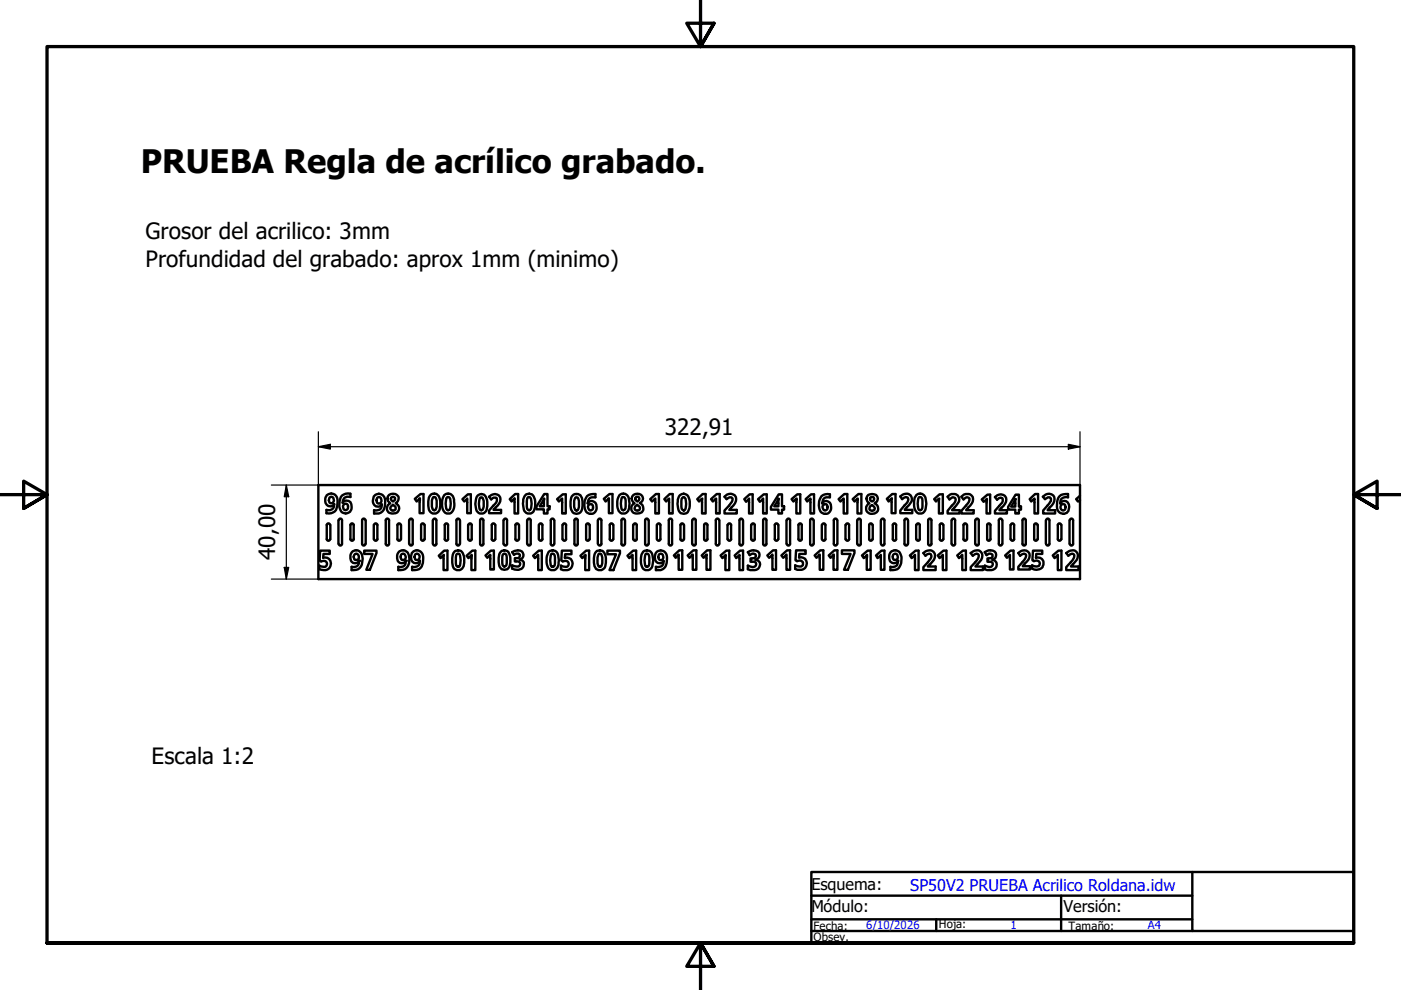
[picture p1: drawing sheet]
<svg xmlns="http://www.w3.org/2000/svg" width="297mm" height="210mm" viewBox="0 0 297 210" stroke-linecap="round" stroke-linejoin="round" font-family="sans-serif">
<!-- layer: Visible (ISO) -->
<g fill="none" stroke="#000" stroke-width=".51">
<path d="M67.5 102.8h161.5v2.3l-.8 .7 .3 .5 .5-.3v16.8h-161.5zM67.9 116.7h2v.7h-1.3l-.1 .9a1.33 1.33 0 0 1 1.7 1.2 1.33 1.33 0 0 1-1.6 1.4l-.9-.2v-.8a1.11 1.11 0 0 0 1.6-.1 .73 .73 0 0 0-.3-.9 .73 .73 0 0 0-.9 .1l-.3-.2zM69.3 114.3a.35 .35 0 0 0 .3 .4 .35 .35 0 0 0 .4-.4M69.3 105a1.41 1.41 0 0 1 1.7-.1 1.41 1.41 0 0 1 .6 1.6 1.91 1.91 0 0 1-1.9 2.4l-.5-.1v-.7a1.1 1.1 0 0 0 1.2-.1 1.1 1.1 0 0 0 .4-1.1 1.03 1.03 0 0 1-1.3 .4 1.03 1.03 0 0 1-.5-1.2v-.7zM69.8 105.5a.66 .66 0 0 1 1 .2 .66 .66 0 0 1-.3 1h-.3a.78 .78 0 0 1-.4-1.2zM70 111.3a.35 .35 0 0 0-.4-.3 .35 .35 0 0 0-.3 .3v3M70 111.3v3M71.8 110.3v5M71.8 110.3a.35 .35 0 0 1 .4-.3 .35 .35 0 0 1 .3 .3M71.8 115.3a.35 .35 0 0 0 .4 .4 .35 .35 0 0 0 .3-.4M72.5 105.1a2.03 2.03 0 0 1 1.8-.4v.7a1.1 1.1 0 0 0-1.2 .1 1.1 1.1 0 0 0-.4 1.1 1.02 1.02 0 0 1 1.3-.4 1.02 1.02 0 0 1 .5 1.2 1.31 1.31 0 0 1-1.2 1.5 1.31 1.31 0 0 1-1.4-1.4v-.5a2.99 2.99 0 0 1 .6-1.9zM72.5 110.3v5"/>
<path d="M72.9 107a.51 .51 0 0 1 .6-.2 .51 .51 0 0 1 .3 .6 .57 .57 0 0 1-.2 .6 .57 .57 0 0 1-.6 .1l-.2-.2a.76 .76 0 0 1 .1-.9zM74.3 114.3a.35 .35 0 0 0 .3 .4 .35 .35 0 0 0 .4-.4M74.3 114.3v-3a.35 .35 0 0 1 .3-.3 .35 .35 0 0 1 .4 .3v3M74.8 116.9a1.44 1.44 0 0 1 1.6 .1 1.44 1.44 0 0 1 .5 1.5 2.07 2.07 0 0 1-1.3 2.3l-1.1 .1v-.7a1.16 1.16 0 0 0 1.6-1.3 1.01 1.01 0 0 1-1.3 .4 1.01 1.01 0 0 1-.5-1.2l.1-.6zM75.2 117.6a.64 .64 0 0 1 .9 .2 .64 .64 0 0 1-.3 .9 .64 .64 0 0 1-.8-.3 .64 .64 0 0 1 .2-.8zM76.8 110.3v5M76.8 115.3a.35 .35 0 0 0 .3 .4 .35 .35 0 0 0 .4-.4M76.8 110.3a.35 .35 0 0 1 .3-.3 .35 .35 0 0 1 .4 .3M77.2 116.7h2.6v.6l-1.4 3.5h-.7l1.3-3.4h-1.8zM77.5 110.3v5M79.2 105.3a1.39 1.39 0 0 1 1.8-.4 1.39 1.39 0 0 1 .7 1.6 1.93 1.93 0 0 1-2.4 2.4v-.7a1.1 1.1 0 0 0 1.2-.1 1.1 1.1 0 0 0 .4-1.1 1.06 1.06 0 0 1-1.4 .2 1.06 1.06 0 0 1-.4-1.4zM79.2 111.3v3"/>
<path d="M79.3 114.3a.35 .35 0 0 0 .4 .4 .35 .35 0 0 0 .3-.4M79.3 111.3a.35 .35 0 0 1 .4-.3 .35 .35 0 0 1 .3 .3v3M79.9 105.6a.66 .66 0 0 1 1 .2 .66 .66 0 0 1-.3 .9l-.3 .1a.78 .78 0 0 1-.4-1.2zM81.8 110.3a.35 .35 0 0 1 .3-.3 .35 .35 0 0 1 .4 .3M81.8 110.3v5M81.8 115.3a.35 .35 0 0 0 .3 .4 .35 .35 0 0 0 .4-.4M82.5 104.9a1.15 1.15 0 0 1 1.5-.1 1.15 1.15 0 0 1 .3 1.5l-.4 .4a1.21 1.21 0 0 1 .6 1.6 1.21 1.21 0 0 1-1.7 .5 1.1 1.1 0 0 1-.8-1 1.1 1.1 0 0 1 .7-1.1 1.09 1.09 0 0 1-.2-1.8zM82.5 110.3v5M82.9 107.4l.4-.4 .5 .4a.54 .54 0 0 1-.1 .7 .54 .54 0 0 1-.7 0 .54 .54 0 0 1-.1-.7zM83 105.4a.45 .45 0 0 1 .6 0 .45 .45 0 0 1 0 .7l-.3 .2-.3-.2-.1-.3zM84.3 114.3a.35 .35 0 0 0 .3 .4 .35 .35 0 0 0 .4-.4M84.7 116.9a1.44 1.44 0 0 1 1.6 .1 1.44 1.44 0 0 1 .5 1.5 1.99 1.99 0 0 1-2.3 2.4v-.7a1.16 1.16 0 0 0 1.5-1.3 1.01 1.01 0 0 1-1.3 .4 1.01 1.01 0 0 1-.5-1.2l.1-.6z"/>
<path d="M85 111.3a.35 .35 0 0 0-.4-.3 .35 .35 0 0 0-.3 .3v3M85 111.3v3M85.1 117.6a.64 .64 0 0 1 .9 .2 .64 .64 0 0 1-.3 .9l-.6-.1-.1-.3zM86.7 110.3v5M86.8 115.3a.35 .35 0 0 0 .4 .4 .35 .35 0 0 0 .3-.4M86.8 110.3a.35 .35 0 0 1 .4-.3 .35 .35 0 0 1 .3 .3M87.5 117.1a1.37 1.37 0 0 1 1.6-.2 1.37 1.37 0 0 1 .6 1.6 1.95 1.95 0 0 1-2.3 2.4v-.7a1.16 1.16 0 0 0 1.6-1.3 .94 .94 0 0 1-1.1 .5 .94 .94 0 0 1-.7-1v-.6zM87.5 110.3v5M87.9 105.8l1.3-1.1h.6v4.1h-.8v-3.2l-.7 .7zM88 117.6a.61 .61 0 0 1 1 .5 .61 .61 0 0 1-1 .5l-.1-.5zM89.3 114.3a.35 .35 0 0 0 .3 .4 .35 .35 0 0 0 .4-.4M90 111.3a.35 .35 0 0 0-.4-.3 .35 .35 0 0 0-.3 .3v3"/>
<path d="M90 111.3v3M91.2 105a1.19 1.19 0 0 1 1.4-.3 1.19 1.19 0 0 1 .7 1.2 2.89 2.89 0 0 1-.7 2.8 1.31 1.31 0 0 1-1.4-.1 1.31 1.31 0 0 1-.4-1.4l.1-1.7zM91.8 110.3v5M91.8 105.4h.5a3.6 3.6 0 0 1 0 2.7h-.5a3.6 3.6 0 0 1 0-2.7zM91.8 115.3a.35 .35 0 0 0 .4 .4 .35 .35 0 0 0 .3-.4M91.8 110.3a.35 .35 0 0 1 .4-.3 .35 .35 0 0 1 .3 .3M92.5 110.3v5M93 117.8l1.2-1.1h.7v4.2h-.9l.1-3.3-.7 .7zM94.2 105a1.29 1.29 0 0 1 1.5-.1 1.29 1.29 0 0 1 .6 1.4 2.16 2.16 0 0 1-.9 2.6 1.45 1.45 0 0 1-1.7-1.7l.1-1.3zM94.3 114.3a.35 .35 0 0 0 .3 .4 .35 .35 0 0 0 .4-.4M94.3 114.3v-3a.35 .35 0 0 1 .3-.3 .35 .35 0 0 1 .4 .3v3M94.8 105.4h.4a2.96 2.96 0 0 1 0 2.7h-.4a2.96 2.96 0 0 1 0-2.7z"/>
<path d="M96.3 117a1.23 1.23 0 0 1 1.3-.2 1.23 1.23 0 0 1 .8 1.1 2.89 2.89 0 0 1-.7 2.8 1.3 1.3 0 0 1-1.4-.1 1.3 1.3 0 0 1-.4-1.3v-1.4zM96.8 115.3a.35 .35 0 0 0 .3 .4 .35 .35 0 0 0 .4-.4M96.8 110.3a.35 .35 0 0 1 .3-.3 .35 .35 0 0 1 .4 .3M96.8 110.3v5M96.9 117.4h.3a1.21 1.21 0 0 1 .5 1.4l-.3 1.3h-.5a3.6 3.6 0 0 1 0-2.7zM97.5 110.3v5M98 105.8l1.2-1h.6v4h-.7v-3.1l-.7 .6zM98.9 117.8l1.2-1.1h.7v4.2h-.9l.1-3.3-.7 .7zM99.3 111.3v3M99.3 111.3a.35 .35 0 0 1 .4-.3 .35 .35 0 0 1 .3 .3v3M99.3 114.3a.35 .35 0 0 0 .4 .4 .35 .35 0 0 0 .3-.4M101.3 105.1a1.19 1.19 0 0 1 1.3-.2 1.19 1.19 0 0 1 .7 1.1 3 3 0 0 1-.6 2.7 1.28 1.28 0 0 1-1.4-.1 1.28 1.28 0 0 1-.5-1.3l.1-1.3z"/>
<path d="M101.8 115.3a.35 .35 0 0 0 .3 .4 .35 .35 0 0 0 .4-.4M101.8 110.3a.35 .35 0 0 1 .3-.3 .35 .35 0 0 1 .4 .3M101.8 105.5l.2-.1a1.21 1.21 0 0 1 .6 1.4 1.04 1.04 0 0 1-.6 1.4l-.2-.1-.1-.2-.2-1.1zM101.8 110.3v5M102.5 110.3v5M102.9 117.8l1.2-1.1h.6v4h-.8v-3.1l-.6 .7zM103.7 105.3a1.29 1.29 0 0 1 1.8-.4 1.29 1.29 0 0 1 .4 1.8l-1.3 1.4h1.6v.7h-2.5v-.6l.9-1a1.32 1.32 0 0 0 .7-1.6l-.6-.1-.6 .4zM104.3 114.3a.35 .35 0 0 0 .3 .4 .35 .35 0 0 0 .4-.4M105 111.3a.35 .35 0 0 0-.4-.3 .35 .35 0 0 0-.3 .3v3M105 111.3v3M106.2 117a1.19 1.19 0 0 1 1.2-.2 1.19 1.19 0 0 1 .7 1.1 3 3 0 0 1-.5 2.8 1.28 1.28 0 0 1-1.4-.1 1.28 1.28 0 0 1-.5-1.4l.2-1.7zM106.7 117.4h.5a3.5 3.5 0 0 1 0 2.7h-.5a3.5 3.5 0 0 1 0-2.7z"/>
<path d="M106.7 110.3v5M106.8 115.3a.35 .35 0 0 0 .4 .4 .35 .35 0 0 0 .3-.4M106.8 110.3a.35 .35 0 0 1 .4-.3 .35 .35 0 0 1 .3 .3M107.5 110.3v5M108.1 105.8l1.1-1.1h.7v4.2h-.8v-3.3l-.6 .7zM108.6 117.1a1.61 1.61 0 0 1 2.3 .2 .97 .97 0 0 1-.7 1.4 1.05 1.05 0 0 1 .9 .9 1.05 1.05 0 0 1-.8 1.1 2.07 2.07 0 0 1-1.7-.1v-.7a1.3 1.3 0 0 0 1.6-.1 .51 .51 0 0 0-.3-.8h-.7v-.7h.7a.52 .52 0 0 0 .3-.7 .52 .52 0 0 0-.7-.2l-.5 .2zM109.3 114.3a.35 .35 0 0 0 .3 .4 .35 .35 0 0 0 .4-.4M110 111.3a.35 .35 0 0 0-.4-.3 .35 .35 0 0 0-.3 .3v3M110 111.3v3M111.4 105a1.24 1.24 0 0 1 1.3-.2 1.24 1.24 0 0 1 .7 1.1 2.89 2.89 0 0 1-.6 2.8 1.28 1.28 0 0 1-1.4-.1 1.28 1.28 0 0 1-.5-1.3v-1.4zM111.8 110.3v5M111.8 115.3a.35 .35 0 0 0 .4 .4 .35 .35 0 0 0 .3-.4"/>
<path d="M111.8 110.3a.35 .35 0 0 1 .4-.3 .35 .35 0 0 1 .3 .3M112 105.4h.2a1.21 1.21 0 0 1 .5 1.4l-.1 1.1-.2 .2h-.4a2.85 2.85 0 0 1 0-2.7zM112.5 110.3v5M113 117.8l1.2-1.1h.7v4.2h-.8v-3.3l-.7 .7zM114.2 111.3v3M114.3 114.3a.35 .35 0 0 0 .3 .4 .35 .35 0 0 0 .4-.4M114.3 111.3a.35 .35 0 0 1 .3-.3 .35 .35 0 0 1 .4 .3v3M115.3 105.8v1.6h-.9zM115.4 104.7h.7v2.7h.4v.6h-.4v.9h-.8v-.9h-1.6v-.6zM116.3 117a1.23 1.23 0 0 1 1.3-.2 1.23 1.23 0 0 1 .8 1.1 2.49 2.49 0 0 1-.9 3 1.37 1.37 0 0 1-1.6-1.6l.1-1.4zM116.8 110.3v5M116.8 115.3a.35 .35 0 0 0 .3 .4 .35 .35 0 0 0 .4-.4"/>
<path d="M116.8 110.3a.35 .35 0 0 1 .3-.3 .35 .35 0 0 1 .4 .3M116.9 117.4h.3a1.04 1.04 0 0 1 .5 1.4l-.1 1.1-.2 .2h-.5l-.3-1.3zM117.5 110.3v5M118.1 105.8l1.2-1h.7v4.1h-.8v-3.2l-.7 .6zM119.1 116.7h2.1v.8h-1.4v.8a1.33 1.33 0 0 1 1.6 1.2 1.33 1.33 0 0 1-1.5 1.4l-1-.2v-.8a1.2 1.2 0 0 0 1.6 0 .75 .75 0 0 0-.3-.9 .75 .75 0 0 0-.9 0l-.3-.2zM119.3 111.3v3M119.3 111.3a.35 .35 0 0 1 .4-.3 .35 .35 0 0 1 .3 .3v3M119.3 114.3a.35 .35 0 0 0 .4 .4 .35 .35 0 0 0 .3-.4M121.2 105.3a1.21 1.21 0 0 1 1.4-.5 1.21 1.21 0 0 1 .8 1.2 2.89 2.89 0 0 1-.6 2.8 1.21 1.21 0 0 1-1.8-1.1v-1.4zM121.8 115.3a.35 .35 0 0 0 .3 .4 .35 .35 0 0 0 .4-.4M121.8 110.3a.35 .35 0 0 1 .3-.3 .35 .35 0 0 1 .4 .3M121.8 110.3v5"/>
<path d="M122 105.5h.5a3.6 3.6 0 0 1 0 2.7h-.3a1.21 1.21 0 0 1-.5-1.4v-.6zM122.5 110.3v5M123.1 117.8l1.2-1.1h.6v4.2h-.8v-3.3l-.7 .7zM124.3 114.3a.35 .35 0 0 0 .3 .4 .35 .35 0 0 0 .4-.4M124.5 105.2a2.35 2.35 0 0 1 1.7-.5v.7a1.16 1.16 0 0 0-1.5 1.3 1.01 1.01 0 0 1 1.2-.4 1.01 1.01 0 0 1 .6 1.2 1.28 1.28 0 0 1-1.2 1.5 1.28 1.28 0 0 1-1.3-1.4 2.9 2.9 0 0 1 .5-2.4zM124.8 107l.2-.1a.64 .64 0 0 1 .7 .7 .64 .64 0 0 1-.7 .6l-.2-.2a.69 .69 0 0 1 0-1zM125 111.3a.35 .35 0 0 0-.4-.3 .35 .35 0 0 0-.3 .3v3M125 111.3v3M126.6 116.8a1.24 1.24 0 0 1 1.8 1.1l.1 1.4a1.26 1.26 0 0 1-.7 1.4 1.26 1.26 0 0 1-1.6-.3 3.4 3.4 0 0 1 .4-3.6zM126.7 110.3v5M126.8 115.3a.35 .35 0 0 0 .4 .4 .35 .35 0 0 0 .3-.4M126.8 110.3a.35 .35 0 0 1 .4-.3 .35 .35 0 0 1 .3 .3"/>
<path d="M126.9 117.4h.3a1.21 1.21 0 0 1 .5 1.4v.6l-.3 .7h-.5a3.6 3.6 0 0 1 0-2.7zM127.5 110.3v5M128 105.8l1.2-1.1h.7v4.1h-.8v-3.2l-.7 .7zM128.8 116.7h2.6v.6l-1.4 3.6h-.8l1.4-3.4h-1.8zM129.3 114.3a.35 .35 0 0 0 .3 .4 .35 .35 0 0 0 .4-.4M130 111.3a.35 .35 0 0 0-.4-.3 .35 .35 0 0 0-.3 .3v3M130 111.3v3M131.3 105a1.19 1.19 0 0 1 1.3-.3 1.19 1.19 0 0 1 .7 1.2 2.71 2.71 0 0 1-.5 2.8 1.24 1.24 0 0 1-1.9-1v-1.8zM131.8 115.3a.35 .35 0 0 0 .3 .4 .35 .35 0 0 0 .4-.4M131.8 110.3a.35 .35 0 0 1 .3-.3 .35 .35 0 0 1 .4 .3M131.8 110.3v5M131.9 105.4h.5a3.6 3.6 0 0 1 0 2.7h-.5l-.1-.2-.2-1.1z"/>
<path d="M132.5 110.3v5M133 117.8l1.2-1.1h.7v4.2h-.8v-3.3l-.7 .7zM134.2 111.3v3M134.3 114.3a.35 .35 0 0 0 .4 .4 .35 .35 0 0 0 .3-.4M134.3 104.9a1.15 1.15 0 0 1 1.5-.1 1.15 1.15 0 0 1 .3 1.5l-.5 .4a1.19 1.19 0 0 1 .8 1.5 1.19 1.19 0 0 1-1.6 .7 1.12 1.12 0 0 1-1-1 1.12 1.12 0 0 1 .8-1.2l-.3-.2a1.02 1.02 0 0 1 0-1.6zM134.3 111.3a.35 .35 0 0 1 .4-.3 .35 .35 0 0 1 .3 .3v3M134.7 105.6a.47 .47 0 0 1 .7-.2 .47 .47 0 0 1 0 .7l-.3 .2-.4-.3zM134.7 107.4l.4-.4 .4 .4a.54 .54 0 0 1 0 .7 .54 .54 0 0 1-.8 0 .54 .54 0 0 1 0-.7zM136.3 117a1.23 1.23 0 0 1 1.3-.2 1.23 1.23 0 0 1 .8 1.1 3.1 3.1 0 0 1-.6 2.8 1.24 1.24 0 0 1-1.8-1v-1.8zM136.8 110.3v5M136.8 115.3a.35 .35 0 0 0 .3 .4 .35 .35 0 0 0 .4-.4M136.8 110.3a.35 .35 0 0 1 .3-.3 .35 .35 0 0 1 .4 .3"/>
<path d="M136.9 117.4h.3a1.04 1.04 0 0 1 .5 1.4l-.1 1.1-.2 .2h-.5l-.2-1.3zM137.5 110.3v5M137.9 105.8l1.2-1.1h.6v4.2h-.8v-3.2l-.7 .6zM139.2 117.1a1.38 1.38 0 0 1 1.7-.2 1.38 1.38 0 0 1 .5 1.6 1.93 1.93 0 0 1-2.3 2.4v-.7a1.1 1.1 0 0 0 1.1-.1 1.1 1.1 0 0 0 .5-1.1 1.06 1.06 0 0 1-1.4 .2 1.06 1.06 0 0 1-.4-1.4zM139.3 111.3v3M139.3 114.3a.35 .35 0 0 0 .4 .4 .35 .35 0 0 0 .3-.4M139.3 111.3a.35 .35 0 0 1 .4-.3 .35 .35 0 0 1 .3 .3v3M139.7 117.6a.66 .66 0 0 1 .9 .2 .66 .66 0 0 1-.3 .9 .54 .54 0 0 1-.7-.6zM140.8 105.8l1.2-1.1h.6v4.2h-.7v-3.2l-.7 .6zM141.8 115.3a.35 .35 0 0 0 .3 .4 .35 .35 0 0 0 .4-.4M141.8 110.3a.35 .35 0 0 1 .3-.3 .35 .35 0 0 1 .4 .3M141.8 110.3v5"/>
<path d="M142.5 110.3v5M142.9 117.8l1.1-1.1h.7v4.1h-.8v-3.2l-.6 .7zM144.1 105a1.24 1.24 0 0 1 1.4-.2 1.24 1.24 0 0 1 .7 1.2 2.89 2.89 0 0 1-.7 2.8 1.18 1.18 0 0 1-1.7-1.1l-.1-1.7zM144.3 114.3a.35 .35 0 0 0 .3 .4 .35 .35 0 0 0 .4-.4M144.6 105.6l.4-.2 .2 .1a2.96 2.96 0 0 1 0 2.7h-.2a1.04 1.04 0 0 1-.5-1.4zM145 111.3a.35 .35 0 0 0-.4-.3 .35 .35 0 0 0-.3 .3v3M145 111.3v3M145.8 117.8l1.2-1.1h.6v4.1h-.7v-3.2l-.7 .7zM146.7 110.3v5M146.8 115.3a.35 .35 0 0 0 .4 .4 .35 .35 0 0 0 .3-.4M146.8 110.3a.35 .35 0 0 1 .4-.3 .35 .35 0 0 1 .3 .3M147.5 110.3v5"/>
<path d="M147.8 105.8l1.2-1.1h.6v4.2h-.8l.1-3.2-.7 .6zM148.8 117.8l1.1-1.1h.7v4.1h-.8l.1-3.2-.7 .7zM149.3 114.3a.35 .35 0 0 0 .3 .4 .35 .35 0 0 0 .4-.4M149.3 114.3v-3a.35 .35 0 0 1 .3-.3 .35 .35 0 0 1 .4 .3v3M150.7 105.8l1.3-1.1h.6v4.2h-.8v-3.2l-.7 .6zM151.8 115.3a.35 .35 0 0 0 .3 .4 .35 .35 0 0 0 .4-.4M151.8 110.3a.35 .35 0 0 1 .3-.3 .35 .35 0 0 1 .4 .3M151.8 110.3v5M152.5 110.3v5M152.8 117.8l1.2-1.1h.6v4.2h-.8l.1-3.3-.7 .7zM153.6 105.3a1.36 1.36 0 0 1 2.1-.3 1.36 1.36 0 0 1-.2 2.2l-.9 .9h1.6v.8h-2.6v-.7l1.5-1.7a.68 .68 0 0 0 0-1.1h-.4l-.6 .4zM154.2 111.3v3"/>
<path d="M154.3 111.3a.35 .35 0 0 1 .4-.3 .35 .35 0 0 1 .3 .3v3M154.3 114.3a.35 .35 0 0 0 .4 .4 .35 .35 0 0 0 .3-.4M155.8 117.8l1.1-1.1h.6v4.2h-.7v-3.3l-.7 .7zM156.8 115.3a.35 .35 0 0 0 .3 .4 .35 .35 0 0 0 .4-.4M156.8 110.3a.35 .35 0 0 1 .3-.3 .35 .35 0 0 1 .4 .3M156.8 110.3v5M157.5 110.3v5M157.8 105.8l1.1-1h.7v4.1h-.8v-3.2l-.6 .7zM158.6 117.1a1.78 1.78 0 0 1 2.4 .2 1.12 1.12 0 0 1-.8 1.4 1.06 1.06 0 0 1 1 1 1.06 1.06 0 0 1-.9 1.1l-1.2 .1-.5-.2v-.8a1.19 1.19 0 0 0 1.7 0 .51 .51 0 0 0-.4-.8h-.8v-.7l.7-.1a.54 .54 0 0 0 .3-.8 .54 .54 0 0 0-.8 0l-.4 .2zM159.3 111.3v3M159.3 114.3a.35 .35 0 0 0 .4 .4 .35 .35 0 0 0 .3-.4M159.3 111.3a.35 .35 0 0 1 .4-.3 .35 .35 0 0 1 .3 .3v3"/>
<path d="M160.7 105.8l1.2-1h.7v4.1h-.8v-3.2l-.7 .7zM161.8 115.3a.35 .35 0 0 0 .3 .4 .35 .35 0 0 0 .4-.4M161.8 110.3a.35 .35 0 0 1 .3-.3 .35 .35 0 0 1 .4 .3M161.8 110.3v5M162.5 110.3v5M162.7 117.8l1.2-1.1h.6v4.1h-.7v-3.2l-.7 .7zM164.3 114.3a.35 .35 0 0 0 .3 .4 .35 .35 0 0 0 .4-.4M165 111.3a.35 .35 0 0 0-.4-.3 .35 .35 0 0 0-.3 .3v3M165 105.8v1.6h-.9zM165 111.3v3M165.1 104.8h.7v2.6h.4v.6h-.4v.9h-.8v-.9h-1.6v-.5zM165.7 117.8l1.2-1.1h.6v4.1h-.7v-3.2l-.7 .7z"/>
<path d="M166.8 110.3v5M166.8 115.3a.35 .35 0 0 0 .4 .4 .35 .35 0 0 0 .3-.4M166.8 110.3a.35 .35 0 0 1 .4-.3 .35 .35 0 0 1 .3 .3M167.5 110.3v5M167.8 105.8l1.2-1h.7v4.1h-.9l.1-3.2-.7 .6zM168.8 116.7h2v.7h-1.3l-.1 .8a1.33 1.33 0 0 1 1.7 1.2 1.33 1.33 0 0 1-1.6 1.4l-.9-.2v-.7a1.3 1.3 0 0 0 1.6-.1 .79 .79 0 0 0-.3-.9 .79 .79 0 0 0-.9 .1l-.3-.2zM169.3 114.3a.35 .35 0 0 0 .3 .4 .35 .35 0 0 0 .4-.4M169.3 114.3v-3a.35 .35 0 0 1 .3-.3 .35 .35 0 0 1 .4 .3v3M170.8 105.8l1.2-1h.6v4.1h-.8v-3.2l-.7 .6zM171.8 110.3a.35 .35 0 0 1 .3-.3 .35 .35 0 0 1 .4 .3M171.8 110.3v5M171.8 115.3a.35 .35 0 0 0 .3 .4 .35 .35 0 0 0 .4-.4"/>
<path d="M172.5 110.3v5M172.7 117.8l1.2-1.1h.7v4.1h-.8v-3.2l-.7 .7zM174.2 105.2a2.03 2.03 0 0 1 1.8-.4v.6a1.16 1.16 0 0 0-1.6 1.3 1.01 1.01 0 0 1 1.3-.4 1.01 1.01 0 0 1 .5 1.2 1.28 1.28 0 0 1-1.2 1.5 1.28 1.28 0 0 1-1.3-1.4 2.9 2.9 0 0 1 .5-2.4zM174.2 111.3v3M174.3 114.3a.35 .35 0 0 0 .4 .4 .35 .35 0 0 0 .3-.4M174.3 111.3a.35 .35 0 0 1 .4-.3 .35 .35 0 0 1 .3 .3v3M174.4 107.2a.54 .54 0 0 1 .7-.3 .54 .54 0 0 1 .4 .6 .55 .55 0 0 1-.2 .6 .55 .55 0 0 1-.6 .1l-.3-.5zM175.7 117.8l1.2-1.1h.6v4.1h-.8l.1-3.2-.7 .7zM176.8 115.3a.35 .35 0 0 0 .3 .4 .35 .35 0 0 0 .4-.4M176.8 110.3a.35 .35 0 0 1 .3-.3 .35 .35 0 0 1 .4 .3M176.8 110.3v5M177.5 110.3v5"/>
<path d="M177.8 105.8l1.2-1.1h.6v4.2h-.7v-3.2l-.7 .6zM178.5 116.7h2.7v.6l-1.4 3.5h-.9l1.4-3.4h-1.8zM179.3 111.3v3M179.3 114.3a.35 .35 0 0 0 .4 .4 .35 .35 0 0 0 .3-.4M179.3 111.3a.35 .35 0 0 1 .4-.3 .35 .35 0 0 1 .3 .3v3M180.8 105.8l1.2-1.1h.6v4.2h-.8l.1-3.2-.7 .6zM181.7 110.3v5M181.8 115.3a.35 .35 0 0 0 .3 .4 .35 .35 0 0 0 .4-.4M181.8 110.3a.35 .35 0 0 1 .3-.3 .35 .35 0 0 1 .4 .3M182.5 110.3v5M182.8 117.8l1.2-1.1h.6v4.1h-.8v-3.2l-.7 .7zM184.1 104.9a1.32 1.32 0 0 1 2 .8 1.04 1.04 0 0 1-.7 1 1.19 1.19 0 0 1 .7 1.5 1.19 1.19 0 0 1-1.5 .7 1.15 1.15 0 0 1-1-1 1.15 1.15 0 0 1 .7-1.2 1.09 1.09 0 0 1-.2-1.8z"/>
<path d="M184.3 114.3a.35 .35 0 0 0 .3 .4 .35 .35 0 0 0 .4-.4M184.5 107.4l.4-.3 .4 .3a.56 .56 0 0 1-.1 .8 .56 .56 0 0 1-.8-.1 .56 .56 0 0 1 .1-.7zM184.6 105.4a.47 .47 0 0 1 .7 .1 .47 .47 0 0 1-.1 .6l-.3 .2-.3-.2-.1-.1zM185 111.3a.35 .35 0 0 0-.4-.3 .35 .35 0 0 0-.3 .3v3M185 111.3v3M185.7 117.8l1.2-1.1h.6v4.1h-.7v-3.2l-.7 .7zM186.8 110.3v5M186.8 115.3a.35 .35 0 0 0 .4 .4 .35 .35 0 0 0 .3-.4M186.8 110.3a.35 .35 0 0 1 .4-.3 .35 .35 0 0 1 .3 .3M187.5 110.3v5M188 105.8l1.2-1.1h.7v4.1h-.9l.1-3.2-.7 .7zM189 116.9a1.44 1.44 0 0 1 1.6 .1 1.44 1.44 0 0 1 .5 1.5 1.95 1.95 0 0 1-2.3 2.4v-.7a1.16 1.16 0 0 0 1.6-1.3 1.02 1.02 0 0 1-1.3 .4 1.02 1.02 0 0 1-.6-1.2l.1-.6z"/>
<path d="M189.3 114.3a.35 .35 0 0 0 .3 .4 .35 .35 0 0 0 .4-.4M189.3 114.3v-3a.35 .35 0 0 1 .3-.3 .35 .35 0 0 1 .4 .3v3M189.4 117.6a.65 .65 0 0 1 1 .2 .65 .65 0 0 1-.4 .9l-.6-.1-.1-.3zM190.9 105.3a1.32 1.32 0 0 1 1.6-.6 1.32 1.32 0 0 1 .8 1.6l-1.5 1.8h1.6v.7h-2.5v-.6l.9-1a1.32 1.32 0 0 0 .7-1.7l-.4-.1-.8 .4zM191.8 115.3a.35 .35 0 0 0 .3 .4 .35 .35 0 0 0 .4-.4M191.8 110.3a.35 .35 0 0 1 .3-.3 .35 .35 0 0 1 .4 .3M191.8 110.3v5M192.5 110.3v5M192.9 117.8l1.2-1.1h.7v4.2h-.8v-3.3l-.7 .7zM194.2 105a1.19 1.19 0 0 1 1.4-.3 1.19 1.19 0 0 1 .7 1.2 3.1 3.1 0 0 1-.6 2.8 1.24 1.24 0 0 1-1.8-1v-1.8zM194.2 111.3v3M194.3 111.3a.35 .35 0 0 1 .4-.3 .35 .35 0 0 1 .3 .3v3"/>
<path d="M194.3 114.3a.35 .35 0 0 0 .4 .4 .35 .35 0 0 0 .3-.4M194.8 105.4h.5a3.6 3.6 0 0 1 0 2.7h-.5l-.1-.2-.1-1.1zM195.8 117.3a1.46 1.46 0 0 1 2.4 .1 2.62 2.62 0 0 1-1.5 2.7h1.7v.8h-2.6v-.7l1.2-1.4a.75 .75 0 0 0 .5-.7 .75 .75 0 0 0-.5-.7l-.8 .4zM196.8 115.3a.35 .35 0 0 0 .3 .4 .35 .35 0 0 0 .4-.4M196.8 110.3a.35 .35 0 0 1 .3-.3 .35 .35 0 0 1 .4 .3M196.8 110.3v5M197.5 110.3v5M198.1 105.8l1.1-1h.7v4.1h-.8v-3.2l-.7 .6zM198.8 117.8l1.2-1.1h.7v4.2h-.8v-3.3l-.7 .7zM199.3 114.3a.35 .35 0 0 0 .3 .4 .35 .35 0 0 0 .4-.4M200 111.3a.35 .35 0 0 0-.4-.3 .35 .35 0 0 0-.3 .3v3M200 111.3v3"/>
<path d="M200.9 105.3a1.29 1.29 0 0 1 1.9-.5 1.29 1.29 0 0 1 .3 1.9l-1.2 1.5h1.6v.7h-2.6v-.6l.9-1.1a1.32 1.32 0 0 0 .7-1.6l-.6-.2-.6 .5zM201.7 110.3v5M201.8 115.3a.35 .35 0 0 0 .4 .4 .35 .35 0 0 0 .3-.4M201.8 110.3a.35 .35 0 0 1 .4-.3 .35 .35 0 0 1 .3 .3M202.5 110.3v5M202.9 117.8l1.3-1.1h.6v4.2h-.8v-3.3l-.7 .7zM203.8 105.3a1.32 1.32 0 0 1 1.7-.5 1.32 1.32 0 0 1 .7 1.5l-1.3 1.9h1.5v.7h-2.6v-.6l1.6-1.8a.68 .68 0 0 0-.1-1l-.4-.1-.6 .5zM204.3 114.3a.35 .35 0 0 0 .3 .4 .35 .35 0 0 0 .4-.4M205 111.3a.35 .35 0 0 0-.4-.3 .35 .35 0 0 0-.3 .3v3M205 111.3v3M205.8 117.3a1.46 1.46 0 0 1 2.4 .1 2.08 2.08 0 0 1-.9 2.2l-.5 .5h1.6v.8h-2.6v-.7l1.5-1.7a.68 .68 0 0 0 0-1.1l-.6 .1-.5 .3zM206.8 110.3v5"/>
<path d="M206.8 115.3a.35 .35 0 0 0 .4 .4 .35 .35 0 0 0 .3-.4M206.8 110.3a.35 .35 0 0 1 .4-.3 .35 .35 0 0 1 .3 .3M207.5 110.3v5M208.2 105.9l1.2-1h.5v4h-.7v-3.1l-.7 .6zM208.8 117.1a1.69 1.69 0 0 1 2.3 .2 1.14 1.14 0 0 1-.7 1.4 1.12 1.12 0 0 1 .9 1.4 1.12 1.12 0 0 1-1.4 .8l-1.1-.2v-.8a1.13 1.13 0 0 0 1.6 0 .51 .51 0 0 0-.3-.8h-.7v-.7l.7-.1a.52 .52 0 0 0 .3-.7 .52 .52 0 0 0-.7-.2l-.5 .3zM209.3 114.3a.35 .35 0 0 0 .3 .4 .35 .35 0 0 0 .4-.4M209.3 114.3v-3a.35 .35 0 0 1 .3-.3 .35 .35 0 0 1 .4 .3v3M210.9 105.4a1.29 1.29 0 0 1 1.9-.4 1.29 1.29 0 0 1 .3 1.8l-1.2 1.4h1.6v.7h-2.6v-.6l.9-1a1.52 1.52 0 0 0 .8-1.5l-.1-.2-.3-.1-.8 .5zM211.8 110.3v5M211.8 115.3a.35 .35 0 0 0 .3 .4 .35 .35 0 0 0 .4-.4M211.8 110.3a.35 .35 0 0 1 .3-.3 .35 .35 0 0 1 .4 .3M212.5 110.3v5"/>
<path d="M213.1 117.8l1.1-1.1h.7v4h-.8v-3.1l-.6 .7zM214.2 111.3v3M214.3 114.3a.35 .35 0 0 0 .4 .4 .35 .35 0 0 0 .3-.4M214.3 111.3a.35 .35 0 0 1 .4-.3 .35 .35 0 0 1 .3 .3v3M215.3 105.8v1.6h-.9zM215.3 104.9h.7v2.5h.5v.6h-.5v.9h-.7v-.9h-1.6v-.5zM215.9 117.3a1.33 1.33 0 0 1 1.4-.6 1.33 1.33 0 0 1 1 1.1 4.7 4.7 0 0 1-1.4 2.3h1.5v.6h-2.5v-.5l1.5-1.8a.55 .55 0 0 0 .1-.8 .55 .55 0 0 0-.8-.1l-.4 .3zM216.8 115.3a.35 .35 0 0 0 .3 .4 .35 .35 0 0 0 .4-.4M216.8 110.3a.35 .35 0 0 1 .3-.3 .35 .35 0 0 1 .4 .3M216.8 110.3v5M217.5 110.3v5M218.3 105.8l1.2-1.1h.6v4.2h-.8v-3.2l-.7 .6z"/>
<path d="M219 116.7h2v.7h-1.3l-.1 .9a1.29 1.29 0 0 1 1.6 1.2 1.29 1.29 0 0 1-1.4 1.3l-1-.2v-.7a1.11 1.11 0 0 0 1.6-.2 .73 .73 0 0 0-.3-.8 .73 .73 0 0 0-.9 .1l-.3-.2zM219.3 114.3a.35 .35 0 0 0 .3 .4 .35 .35 0 0 0 .4-.4M220 111.3a.35 .35 0 0 0-.4-.3 .35 .35 0 0 0-.3 .3v3M220 111.3v3M221.1 105.3a1.36 1.36 0 0 1 2.1-.3 1.36 1.36 0 0 1-.2 2.2l-.9 1h1.6v.7h-2.5v-.7l1.2-1.4a.86 .86 0 0 0 .2-1.4h-.4l-.6 .4zM221.7 110.3v5M221.8 115.3a.35 .35 0 0 0 .4 .4 .35 .35 0 0 0 .3-.4M221.8 110.3a.35 .35 0 0 1 .4-.3 .35 .35 0 0 1 .3 .3M222.5 110.3v5M223.2 117.8l1.2-1.1h.6v4.2h-.7v-3.3l-.7 .7zM224.3 114.3a.35 .35 0 0 0 .3 .4 .35 .35 0 0 0 .4-.4M224.7 105.2a2.35 2.35 0 0 1 1.7-.5v.7a1.22 1.22 0 0 0-1.6 1.3 1.07 1.07 0 0 1 1.4-.3 1.07 1.07 0 0 1 .4 1.4 1.28 1.28 0 0 1-1.4 1.1 1.28 1.28 0 0 1-1.1-1.4v-.3a2.64 2.64 0 0 1 .6-2z"/>
<path d="M225 107l.2-.1a.65 .65 0 0 1 .7 .6 .65 .65 0 0 1-.7 .7 .81 .81 0 0 1-.2-1.2zM225 111.3a.35 .35 0 0 0-.4-.3 .35 .35 0 0 0-.3 .3v3M225 111.3v3M226.1 117.3a1.46 1.46 0 0 1 2.4 .1 2.08 2.08 0 0 1-1 2.2l-.4 .5h1.6v.8h-2.6v-.7l1.5-1.7a.68 .68 0 0 0-.1-1.1l-.6 .1-.4 .3zM226.8 110.3v5M226.8 115.3a.35 .35 0 0 0 .4 .4 .35 .35 0 0 0 .3-.4M226.8 110.3a.35 .35 0 0 1 .4-.3 .35 .35 0 0 1 .3 .3M227.5 110.3v5M229 105.1v.9"/>
</g>
<g fill="#000">
<circle cx="76.1" cy="118.9" r=".25"/>
<circle cx="86" cy="118.9" r=".25"/>
<circle cx="110.2" cy="118.7" r=".25"/>
<circle cx="160.2" cy="118.7" r=".25"/>
<circle cx="210.4" cy="118.7" r=".25"/>
<circle cx="224.8" cy="106.7" r=".25"/>
</g>
<!-- layer: Border (ISO) -->
<path d="M148.5 -.1v10l-2.9-5h5.8l-2.9 5 2.9-5M0 104.9h10l-5-2.9v5.8l5-2.9-5 2.9M297 104.9h-10l5-2.9v5.8l-5-2.9 5 2.9M10 199.9v-190h277v190h-277h277M151.4 204.9l-2.9-5 2.9 5h-5.8l2.9-5v10" fill="none" stroke="#000" stroke-width=".7"/>
<!-- layer: Title (ISO) -->
<path d="M172 184.9h115v15h-115zM172 197.4h80.8M172 194.9h80.8M172 189.9h80.8M198.5 194.9v2.5M225 189.9v7.5M252.8 184.9v12.5h34.2" fill="none" stroke="#000" stroke-width=".51"/>
<!-- layer: Dimension (ISO) -->
<path d="M67.5 94.7l2.5-.5v1zM67.5 94.7h161.5M67.5 91.5v11.3h-10M226.5 94.2l2.5 .5-2.5 .5zM229 91.5v11.3M60.7 102.8l.5 2.5h-.9zM60.7 102.8v20M57.5 122.8h10M60.3 120.3h.9l-.5 2.5z" fill="none" stroke="#000" stroke-width=".25"/>
<g fill="#000">
<path d="M67.5 94.7l2.5-.5v1z" fill-rule="evenodd"/>
<path d="M226.5 94.2l2.5 .5-2.5 .5z" fill-rule="evenodd"/>
<path d="M60.7 102.8l.5 2.5h-.9z" fill-rule="evenodd"/>
<path d="M60.3 120.3h.9l-.5 2.5z" fill-rule="evenodd"/>
</g>
<text font-size="6.9" x="29.8" y="36.6">PRUEBA Regla de acrílico grabado.</text>
<g font-size="4.8">
<text x="30.9" y="50.8">Grosor del acrilico: 3mm</text>
<text x="30.9" y="56.6">Profundidad del grabado: aprox 1mm (minimo)</text>
<text x="141" y="92.3">322,91</text>
<text x="58.4" y="118.8" transform="rotate(-90 58.4 118.8)">40,00</text>
<text x="32.1" y="162">Escala 1:2</text>
</g>
<g font-size="3.4">
<text x="172" y="188.7">Esquema:</text>
<text x="172" y="193.5">Módulo:</text>
<text x="225.5" y="193.5">Versión:</text>
</g>
<text font-size="3.4" fill="#00f" x="193" y="188.8">SP50V2 PRUEBA Acrilico Roldana.idw</text>
<g font-size="2.4">
<text x="172.5" y="197.2">Fecha:</text>
<text x="199.1" y="196.8">Hoja:</text>
<text x="226.6" y="197.1">Tamaño:</text>
<text x="172.5" y="199.6">Obsev.</text>
</g>
<g font-size="2.4" fill="#00f">
<text x="183.6" y="197">6/10/2026</text>
<text x="214.2" y="196.9">1</text>
<text x="243.4" y="197">A4</text>
</g>
</svg>
